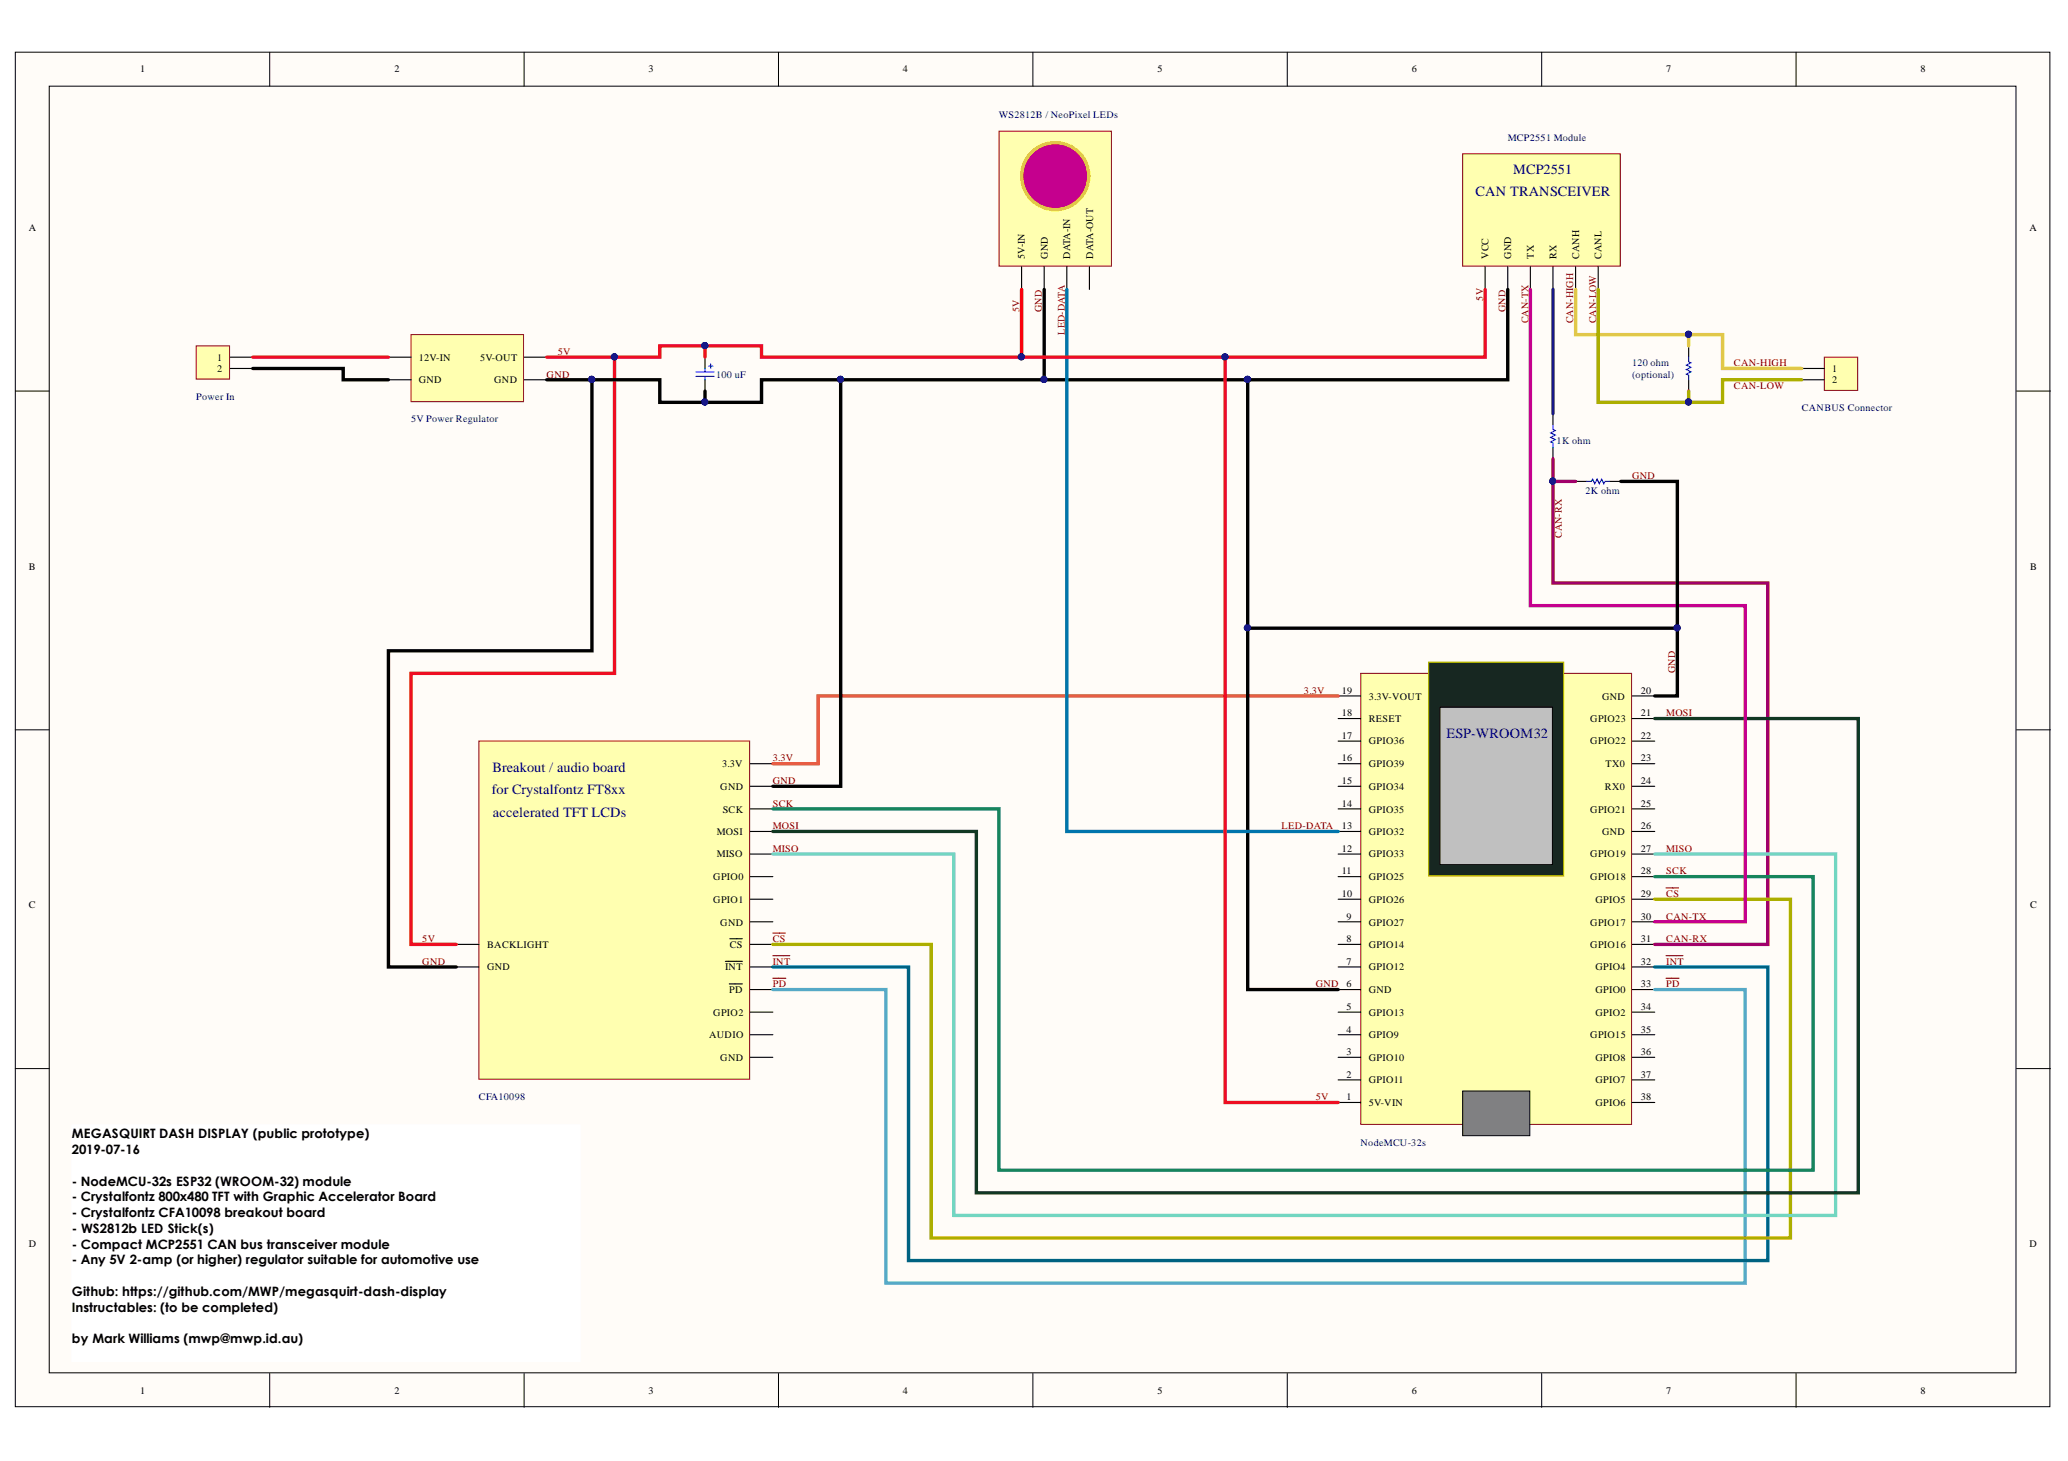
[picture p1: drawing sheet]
<svg xmlns="http://www.w3.org/2000/svg" width="297mm" height="210mm" viewBox="0 0 297 210" stroke-linecap="round" stroke-linejoin="round" font-family="sans-serif">
<g fill="#fffcf8" stroke="#000" stroke-width=".14">
<path d="M2.2 7.5h292.2v194.6h-292.2z"/>
<path d="M7.1 12.4h282.5v184.8h-282.5z"/>
</g>
<g fill="none" stroke="#000" stroke-width=".14">
<path d="M38.7 7.5v4.9M75.3 7.5v4.9M111.8 7.5v4.9M148.4 7.5v4.9M184.9 7.5v4.9M221.4 7.5v4.9M258 7.5v4.9M2.2 56.2h4.9M289.6 56.2h4.9M2.2 104.9h4.9M289.6 104.9h4.9M2.2 153.5h4.9"/>
<path d="M289.6 153.5h4.9M38.7 197.3v4.9M75.3 197.3v4.9M111.8 197.3v4.9M148.4 197.3v4.9M184.9 197.3v4.9M221.4 197.3v4.9M258 197.3v4.9"/>
</g>
<path d="M195.5 96.7h38.9v64.8h-38.9z" fill="#ffffb0" stroke="#800000" stroke-width=".14"/>
<g fill="none" stroke="#000" stroke-width=".16">
<path d="M192.2 100h3.3M234.4 100h3.3M192.2 119.5h3.3M192.2 116.2h3.3M192.2 113h3.3M192.2 109.7h3.3M192.2 106.5h3.3M192.2 103.2h3.3M234.4 119.5h3.3M234.4 116.2h3.3M234.4 113h3.3M234.4 109.7h3.3"/>
<path d="M234.4 106.5h3.3M234.4 103.2h3.3M192.2 138.9h3.3M192.2 135.7h3.3M192.2 132.4h3.3M192.2 129.2h3.3M192.2 125.9h3.3M192.2 122.7h3.3M234.4 138.9h3.3M234.4 135.7h3.3M234.4 132.4h3.3M234.4 129.2h3.3"/>
<path d="M234.4 125.9h3.3M234.4 122.7h3.3M192.2 158.4h3.3M192.2 155.1h3.3M192.2 151.9h3.3M192.2 148.7h3.3M192.2 145.4h3.3M192.2 142.2h3.3M234.4 158.4h3.3M234.4 155.1h3.3M234.4 151.9h3.3M234.4 148.7h3.3"/>
<path d="M234.4 145.4h3.3M234.4 142.2h3.3"/>
</g>
<path d="M205.2 95.1h19.4v30.7h-19.4z" fill="#172721" stroke="#bfbf00" stroke-width=".16"/>
<path d="M210.1 156.8h9.6v6.4h-9.6z" fill="#808080" stroke="#000" stroke-width=".14"/>
<path d="M206.8 101.6h16.2v22.6h-16.2z" fill="#c0c0c0" stroke="#000" stroke-width=".14"/>
<path d="M68.8 106.5h38.9v48.6h-38.9z" fill="#ffffb0" stroke="#800000" stroke-width=".14"/>
<g fill="none" stroke="#000" stroke-width=".16">
<path d="M107.8 109.7h3.2M107.8 113h3.2M107.8 116.2h3.2M107.8 119.5h3.2M65.5 135.7h3.3M65.5 138.9h3.3M104.2 138.1h2.4M104.8 134.9h1.8M107.8 122.7h3.2M107.8 125.9h3.2M107.8 129.2h3.2M107.8 132.4h3.2"/>
<path d="M107.8 135.7h3.2M107.8 138.9h3.2M104.8 141.4h1.8M107.8 142.2h3.2M107.8 145.4h3.2M107.8 148.7h3.2M107.8 151.9h3.2"/>
</g>
<path d="M210.1 22.1h22.6v16.1h-22.6z" fill="#ffffb0" stroke="#800000" stroke-width=".14"/>
<path d="M213.3 38.3v3.3M216.6 38.3v3.3M219.8 38.3v3.3M223.1 38.3v3.3M226.3 38.3v3.3M229.6 38.3v3.3" fill="none" stroke="#000" stroke-width=".16"/>
<path d="M143.5 18.9h16.1v19.3h-16.1z" fill="#ffffb0" stroke="#800000" stroke-width=".14"/>
<path d="M146.7 38.3v3.3M150 38.3v3.3M153.2 38.3v3.3M156.5 38.3v3.3" fill="none" stroke="#000" stroke-width=".16"/>
<circle cx="151.6" cy="25.3" r="4.8" fill="#c5008e" stroke="#ff0" stroke-width=".48"/>
<path d="M59 48.1h16.2v9.6h-16.2z" fill="#ffffb0" stroke="#800000" stroke-width=".14"/>
<path d="M55.8 51.3h3.2M55.8 54.6h3.2M75.3 51.3h3.2M75.3 54.6h3.2M223.1 59.4v1.7M242.6 49.7v1.6M242.6 54.6v1.6M223.1 64.3v1.6M226.3 69.2h1.6M231.2 69.2h1.6" fill="none" stroke="#000" stroke-width=".16"/>
<path d="M242.6 51.3v.7l.3 .1-.7 .4 .7 .3-.7 .3 .7 .3-.7 .4 .4 .1v.7M223.1 61.1v.6l.3 .2-.7 .3 .7 .3-.7 .3 .7 .4-.7 .3 .4 .1v.7M227.9 69.2h.7l.1-.4 .4 .7 .3-.7 .3 .7 .3-.7 .4 .7 .1-.3h.7" fill="none" stroke="#00f" stroke-width=".16"/>
<path d="M262 51.3h4.8v4.8h-4.8z" fill="#ffffb0" stroke="#800000" stroke-width=".14"/>
<path d="M258.8 52.9h3.2M258.8 54.6h3.2" fill="none" stroke="#000" stroke-width=".16"/>
<path d="M28.2 49.7h4.8v4.8h-4.8z" fill="#ffffb0" stroke="#800000" stroke-width=".14"/>
<path d="M33.1 51.3h3.2M33.1 52.9h3.2M101.3 51.3v1.6M101.3 54.6v1.6" fill="none" stroke="#000" stroke-width=".16"/>
<path d="M111 137.3h2.4M111 134.1h1.8M239.3 137.3h2.4M239.3 127.6h1.8M111 140.5h1.9M239.3 140.5h1.9" fill="none" stroke="#800000" stroke-width=".16"/>
<path d="M100 53.4h2.6M100 54.1h2.6M101.3 52.9v.5M101.3 54.1v.5M101.8 52.6h.6M102.1 52.3v.6" fill="none" stroke="#00f" stroke-width=".16"/>
<path d="M146.7 41.6v9.7" fill="none" stroke="#f00" stroke-width=".48"/>
<g fill="#000080" stroke="#000080" stroke-width=".14">
<circle cx="146.7" cy="51.3" r=".44"/>
<circle cx="240.9" cy="90.2" r=".45"/>
<circle cx="179.2" cy="90.2" r=".45"/>
<circle cx="149.9" cy="54.5" r=".45"/>
<circle cx="88.2" cy="51.3" r=".44"/>
<circle cx="223" cy="69.1" r=".44"/>
<circle cx="120.7" cy="54.5" r=".44"/>
<circle cx="179.2" cy="54.5" r=".45"/>
<circle cx="175.9" cy="51.3" r=".44"/>
<circle cx="242.5" cy="57.8" r=".44"/>
<circle cx="242.5" cy="48" r=".44"/>
<circle cx="85" cy="54.5" r=".45"/>
<circle cx="101.2" cy="49.6" r=".44"/>
<circle cx="101.2" cy="57.8" r=".44"/>
</g>
<path d="M36.3 52.9h13v1.7h6.5M78.5 54.6h6.5v38.9h-29.2v45.4h9.7M85 54.6h9.8v3.2h14.6v-3.2h11.4M101.3 56.2v1.6M150 41.6v13M216.6 41.6v13h-37.4M232.8 69.2h8.1v21.1M179.2 90.3h61.7v9.7h-3.2M111 113h9.8v-58.4h58.4v87.6h13" fill="none" stroke="#000" stroke-width=".48"/>
<path d="M192.2 100h-74.7v9.7h-6.5" fill="none" stroke="#de4f16" stroke-width=".48"/>
<path d="M36.3 51.3h19.5M78.5 51.3h9.8v45.4h-29.3v39h6.5M88.3 51.3h6.5v-1.6h14.6v1.6h66.6v107.1h16.2M101.3 49.7v1.6M213.3 41.6v9.7h-37.3" fill="none" stroke="#ee0e22" stroke-width=".48"/>
<path d="M111 142.2h16.2v42.2h123.5v-42.2h-13" fill="none" stroke="#56a9c7" stroke-width=".48"/>
<path d="M111 138.9h19.5v42.2h123.4v-42.2h-16.2" fill="none" stroke="#006281" stroke-width=".48"/>
<path d="M223.1 65.9v17.9h30.8v51.9h-16.2M223.1 69.2h3.2" fill="none" stroke="#a1006a" stroke-width=".48"/>
<path d="M237.7 129.2h19.5v48.7h-123.5v-42.2h-22.7" fill="none" stroke="#acae00" stroke-width=".48"/>
<path d="M111 122.7h26v51.9h126.7v-51.9h-26" fill="none" stroke="#72d6c1" stroke-width=".48"/>
<path d="M237.7 103.2h29.2v68.2h-126.7v-51.9h-29.2" fill="none" stroke="#113823" stroke-width=".48"/>
<path d="M111 116.2h32.5v51.9h116.9v-42.2h-22.7" fill="none" stroke="#17855c" stroke-width=".48"/>
<path d="M153.2 41.6v77.9h39" fill="none" stroke="#0075ad" stroke-width=".48"/>
<path d="M219.8 41.6v45.4h30.9v45.4h-13" fill="none" stroke="#c5008e" stroke-width=".48"/>
<path d="M223.1 41.6v17.8" fill="none" stroke="#0c0087" stroke-width=".48"/>
<path d="M229.6 41.6v16.2h17.8v-3.2h11.4M242.6 56.2v1.6" fill="none" stroke="#c57e00" stroke-width=".48"/>
<path d="M226.3 41.6v6.5h21.1v4.8h11.4M242.6 48.1v1.6" fill="none" stroke="#ffc51a" stroke-width=".48"/>
<path d="M10.3 161.6h73v34h-73z" fill="#fff" stroke="#fff" stroke-width=".14"/>
<g font-size="2" fill="#000080">
<text x="211.9" y="28.2">CAN TRANSCEIVER</text>
<text x="217.3" y="24.9">MCP2551</text>
<text x="207.8" y="106">ESP-WROOM32</text>
<text x="70.7" y="110.9">Breakout / audio board</text>
<text x="70.6" y="114.1">for Crystalfontz FT8xx</text>
<text x="70.8" y="117.4">accelerated TFT LCDs</text>
</g>
<g font-size="1.9">
<text x="10.3" y="163.5">MEGASQUIRT DASH DISPLAY (public prototype)</text>
<text x="10.3" y="165.8">2019-07-16</text>
<text x="10.3" y="170.3">- NodeMCU-32s ESP32 (WROOM-32) module</text>
<text x="10.3" y="172.6">- Crystalfontz 800x480 TFT with Graphic Accelerator Board</text>
<text x="10.3" y="174.9">- Crystalfontz CFA10098 breakout board</text>
<text x="10.3" y="177.1">- WS2812b LED Stick(s)</text>
<text x="10.3" y="179.4">- Compact MCP2551 CAN bus transceiver module</text>
<text x="10.3" y="181.7">- Any 5V 2-amp (or higher) regulator suitable for automotive use</text>
<text x="10.3" y="186.2">Github: https://github.com/MWP/megasquirt-dash-display</text>
<text x="10.3" y="188.5">Instructables: (to be completed)</text>
<text x="10.3" y="193">by Mark Williams (mwp@mwp.id.au)</text>
</g>
<g font-size="1.5">
<text x="147.2" y="37.2" transform="rotate(-90 147.2 37.2)">5V-IN</text>
<text x="150.5" y="37.2" transform="rotate(-90 150.5 37.2)">GND</text>
<text x="153.7" y="37.2" transform="rotate(-90 153.7 37.2)">DATA-IN</text>
<text x="157" y="37.2" transform="rotate(-90 157 37.2)">DATA-OUT</text>
<text x="213.8" y="37.2" transform="rotate(-90 213.8 37.2)">VCC</text>
<text x="217.1" y="37.2" transform="rotate(-90 217.1 37.2)">GND</text>
<text x="220.3" y="37.2" transform="rotate(-90 220.3 37.2)">TX</text>
<text x="223.6" y="37.2" transform="rotate(-90 223.6 37.2)">RX</text>
<text x="226.8" y="37.2" transform="rotate(-90 226.8 37.2)">CANH</text>
<text x="230" y="37.2" transform="rotate(-90 230 37.2)">CANL</text>
</g>
<g font-size="1.5" fill="#800000">
<text x="146.4" y="44.8" transform="rotate(-90 146.4 44.8)">5V</text>
<text x="149.7" y="44.8" transform="rotate(-90 149.7 44.8)">GND</text>
<text x="213" y="43.2" transform="rotate(-90 213 43.2)">5V</text>
<text x="216.2" y="44.8" transform="rotate(-90 216.2 44.8)">GND</text>
<text x="219.5" y="46.4" transform="rotate(-90 219.5 46.4)">CAN-TX</text>
<text x="226" y="46.4" transform="rotate(-90 226 46.4)">CAN-HIGH</text>
<text x="229.3" y="46.4" transform="rotate(-90 229.3 46.4)">CAN-LOW</text>
<text x="153" y="48.1" transform="rotate(-90 153 48.1)">LED-DATA</text>
<text x="224.4" y="77.3" transform="rotate(-90 224.4 77.3)">CAN-RX</text>
<text x="240.6" y="96.7" transform="rotate(-90 240.6 96.7)">GND</text>
</g>
<g font-size="1.4">
<text x="20.1" y="10.4">1</text>
<text x="56.7" y="10.4">2</text>
<text x="93.1" y="10.4">3</text>
<text x="129.7" y="10.4">4</text>
<text x="166.2" y="10.4">5</text>
<text x="202.8" y="10.4">6</text>
<text x="239.3" y="10.4">7</text>
<text x="275.9" y="10.4">8</text>
<text x="4.1" y="33.1">A</text>
<text x="291.5" y="33.1">A</text>
<text x="31.2" y="51.8">1</text>
<text x="31.2" y="53.4">2</text>
<text x="60.1" y="51.8">12V-IN</text>
<text x="68.9" y="51.8">5V-OUT</text>
<text x="263.2" y="53.4">1</text>
<text x="60.1" y="55">GND</text>
<text x="71" y="55">GND</text>
<text x="263.2" y="55">2</text>
<text x="4.1" y="81.8">B</text>
<text x="291.6" y="81.8">B</text>
<text x="192.7" y="99.7">19</text>
<text x="196.6" y="100.5">3.3V-VOUT</text>
<text x="230.1" y="100.5">GND</text>
<text x="235.7" y="99.7">20</text>
<text x="192.7" y="106.2">17</text>
<text x="192.7" y="102.9">18</text>
<text x="196.6" y="106.9">GPIO36</text>
<text x="196.6" y="103.7">RESET</text>
<text x="228.4" y="103.7">GPIO23</text>
<text x="228.4" y="106.9">GPIO22</text>
<text x="235.7" y="102.9">21</text>
<text x="235.7" y="106.2">22</text>
<text x="103.5" y="113.4">GND</text>
<text x="103.7" y="110.2">3.3V</text>
<text x="192.7" y="112.7">15</text>
<text x="192.7" y="109.4">16</text>
<text x="196.6" y="113.4">GPIO34</text>
<text x="196.6" y="110.2">GPIO39</text>
<text x="230.5" y="113.4">RX0</text>
<text x="230.6" y="110.2">TX0</text>
<text x="235.7" y="109.4">23</text>
<text x="235.7" y="112.7">24</text>
<text x="103" y="120">MOSI</text>
<text x="103.8" y="116.7">SCK</text>
<text x="192.7" y="119.1">13</text>
<text x="192.7" y="115.9">14</text>
<text x="196.6" y="120">GPIO32</text>
<text x="196.6" y="116.7">GPIO35</text>
<text x="228.4" y="116.7">GPIO21</text>
<text x="230.1" y="120">GND</text>
<text x="235.7" y="115.9">25</text>
<text x="235.7" y="119.1">26</text>
<text x="103" y="123.2">MISO</text>
<text x="192.7" y="125.6">11</text>
<text x="192.7" y="122.4">12</text>
<text x="196.6" y="123.2">GPIO33</text>
<text x="228.4" y="123.2">GPIO19</text>
<text x="235.7" y="122.4">27</text>
<text x="235.7" y="125.6">28</text>
<text x="4.1" y="130.5">C</text>
<text x="102.4" y="126.5">GPIO0</text>
<text x="102.4" y="129.7">GPIO1</text>
<text x="192.7" y="128.9">10</text>
<text x="196.6" y="129.7">GPIO26</text>
<text x="196.6" y="126.5">GPIO25</text>
<text x="228.4" y="126.5">GPIO18</text>
<text x="229.2" y="129.7">GPIO5</text>
<text x="235.7" y="128.9">29</text>
<text x="291.6" y="130.5">C</text>
<text x="70" y="136.2">BACKLIGHT</text>
<text x="103.5" y="133">GND</text>
<text x="104.8" y="136.2">CS</text>
<text x="193.4" y="135.3">8</text>
<text x="193.4" y="132.1">9</text>
<text x="196.6" y="136.2">GPIO14</text>
<text x="196.6" y="133">GPIO27</text>
<text x="228.4" y="133">GPIO17</text>
<text x="228.4" y="136.2">GPIO16</text>
<text x="235.7" y="132.1">30</text>
<text x="235.7" y="135.3">31</text>
<text x="70" y="139.4">GND</text>
<text x="104.1" y="139.4">INT</text>
<text x="104.7" y="142.7">PD</text>
<text x="193.4" y="141.8">6</text>
<text x="193.4" y="138.6">7</text>
<text x="196.6" y="142.7">GND</text>
<text x="196.6" y="139.4">GPIO12</text>
<text x="229.2" y="139.4">GPIO4</text>
<text x="229.2" y="142.7">GPIO0</text>
<text x="235.7" y="138.6">32</text>
<text x="235.7" y="141.8">33</text>
<text x="101.9" y="149.1">AUDIO</text>
<text x="102.4" y="145.9">GPIO2</text>
<text x="193.4" y="148.4">4</text>
<text x="193.4" y="145.1">5</text>
<text x="196.6" y="149.1">GPIO9</text>
<text x="196.6" y="145.9">GPIO13</text>
<text x="228.4" y="149.1">GPIO15</text>
<text x="229.2" y="145.9">GPIO2</text>
<text x="235.7" y="145.1">34</text>
<text x="235.7" y="148.4">35</text>
<text x="103.5" y="152.4">GND</text>
<text x="193.4" y="154.9">2</text>
<text x="193.4" y="151.6">3</text>
<text x="196.6" y="155.6">GPIO11</text>
<text x="196.6" y="152.4">GPIO10</text>
<text x="229.2" y="152.4">GPIO8</text>
<text x="229.2" y="155.6">GPIO7</text>
<text x="235.7" y="151.6">36</text>
<text x="235.7" y="154.9">37</text>
<text x="193.4" y="158.1">1</text>
<text x="196.6" y="158.9">5V-VIN</text>
<text x="229.2" y="158.9">GPIO6</text>
<text x="235.7" y="158.1">38</text>
<text x="4.1" y="179.2">D</text>
<text x="291.5" y="179.2">D</text>
<text x="20.1" y="200.3">1</text>
<text x="56.7" y="200.3">2</text>
<text x="93.1" y="200.3">3</text>
<text x="129.7" y="200.3">4</text>
<text x="166.2" y="200.3">5</text>
<text x="202.8" y="200.3">6</text>
<text x="239.3" y="200.3">7</text>
<text x="275.9" y="200.3">8</text>
</g>
<g font-size="1.4" fill="#000080">
<text x="143.5" y="16.9">WS2812B / NeoPixel LEDs</text>
<text x="216.6" y="20.2">MCP2551 Module</text>
<text x="234.4" y="52.6">120 ohm</text>
<text x="28.2" y="57.5">Power In</text>
<text x="102.9" y="54.3">100 uF</text>
<text x="234.4" y="54.3">(optional)</text>
<text x="258.8" y="59.1">CANBUS Connector</text>
<text x="59" y="60.7">5V Power Regulator</text>
<text x="223.6" y="63.8">1K ohm</text>
<text x="227.7" y="70.9">2K ohm</text>
<text x="68.8" y="158.1">CFA10098</text>
<text x="195.4" y="164.6">NodeMCU-32s</text>
</g>
<g font-size="1.4" fill="#800000">
<text x="80.1" y="51">5V</text>
<text x="249.1" y="52.6">CAN-HIGH</text>
<text x="78.5" y="54.3">GND</text>
<text x="249.1" y="55.9">CAN-LOW</text>
<text x="234.4" y="68.8">GND</text>
<text x="187.3" y="99.7">3.3V</text>
<text x="239.3" y="102.9">MOSI</text>
<text x="111" y="109.4">3.3V</text>
<text x="111" y="112.7">GND</text>
<text x="111" y="119.1">MOSI</text>
<text x="111" y="115.9">SCK</text>
<text x="184.1" y="119.1">LED-DATA</text>
<text x="111" y="122.4">MISO</text>
<text x="239.3" y="122.4">MISO</text>
<text x="239.3" y="125.6">SCK</text>
<text x="239.3" y="128.9">CS</text>
<text x="60.7" y="135.3">5V</text>
<text x="111" y="135.3">CS</text>
<text x="239.3" y="132.1">CAN-TX</text>
<text x="239.3" y="135.3">CAN-RX</text>
<text x="60.7" y="138.6">GND</text>
<text x="111" y="141.8">PD</text>
<text x="111" y="138.6">INT</text>
<text x="189" y="141.8">GND</text>
<text x="239.3" y="141.8">PD</text>
<text x="239.3" y="138.6">INT</text>
<text x="189" y="158.1">5V</text>
</g>
</svg>
